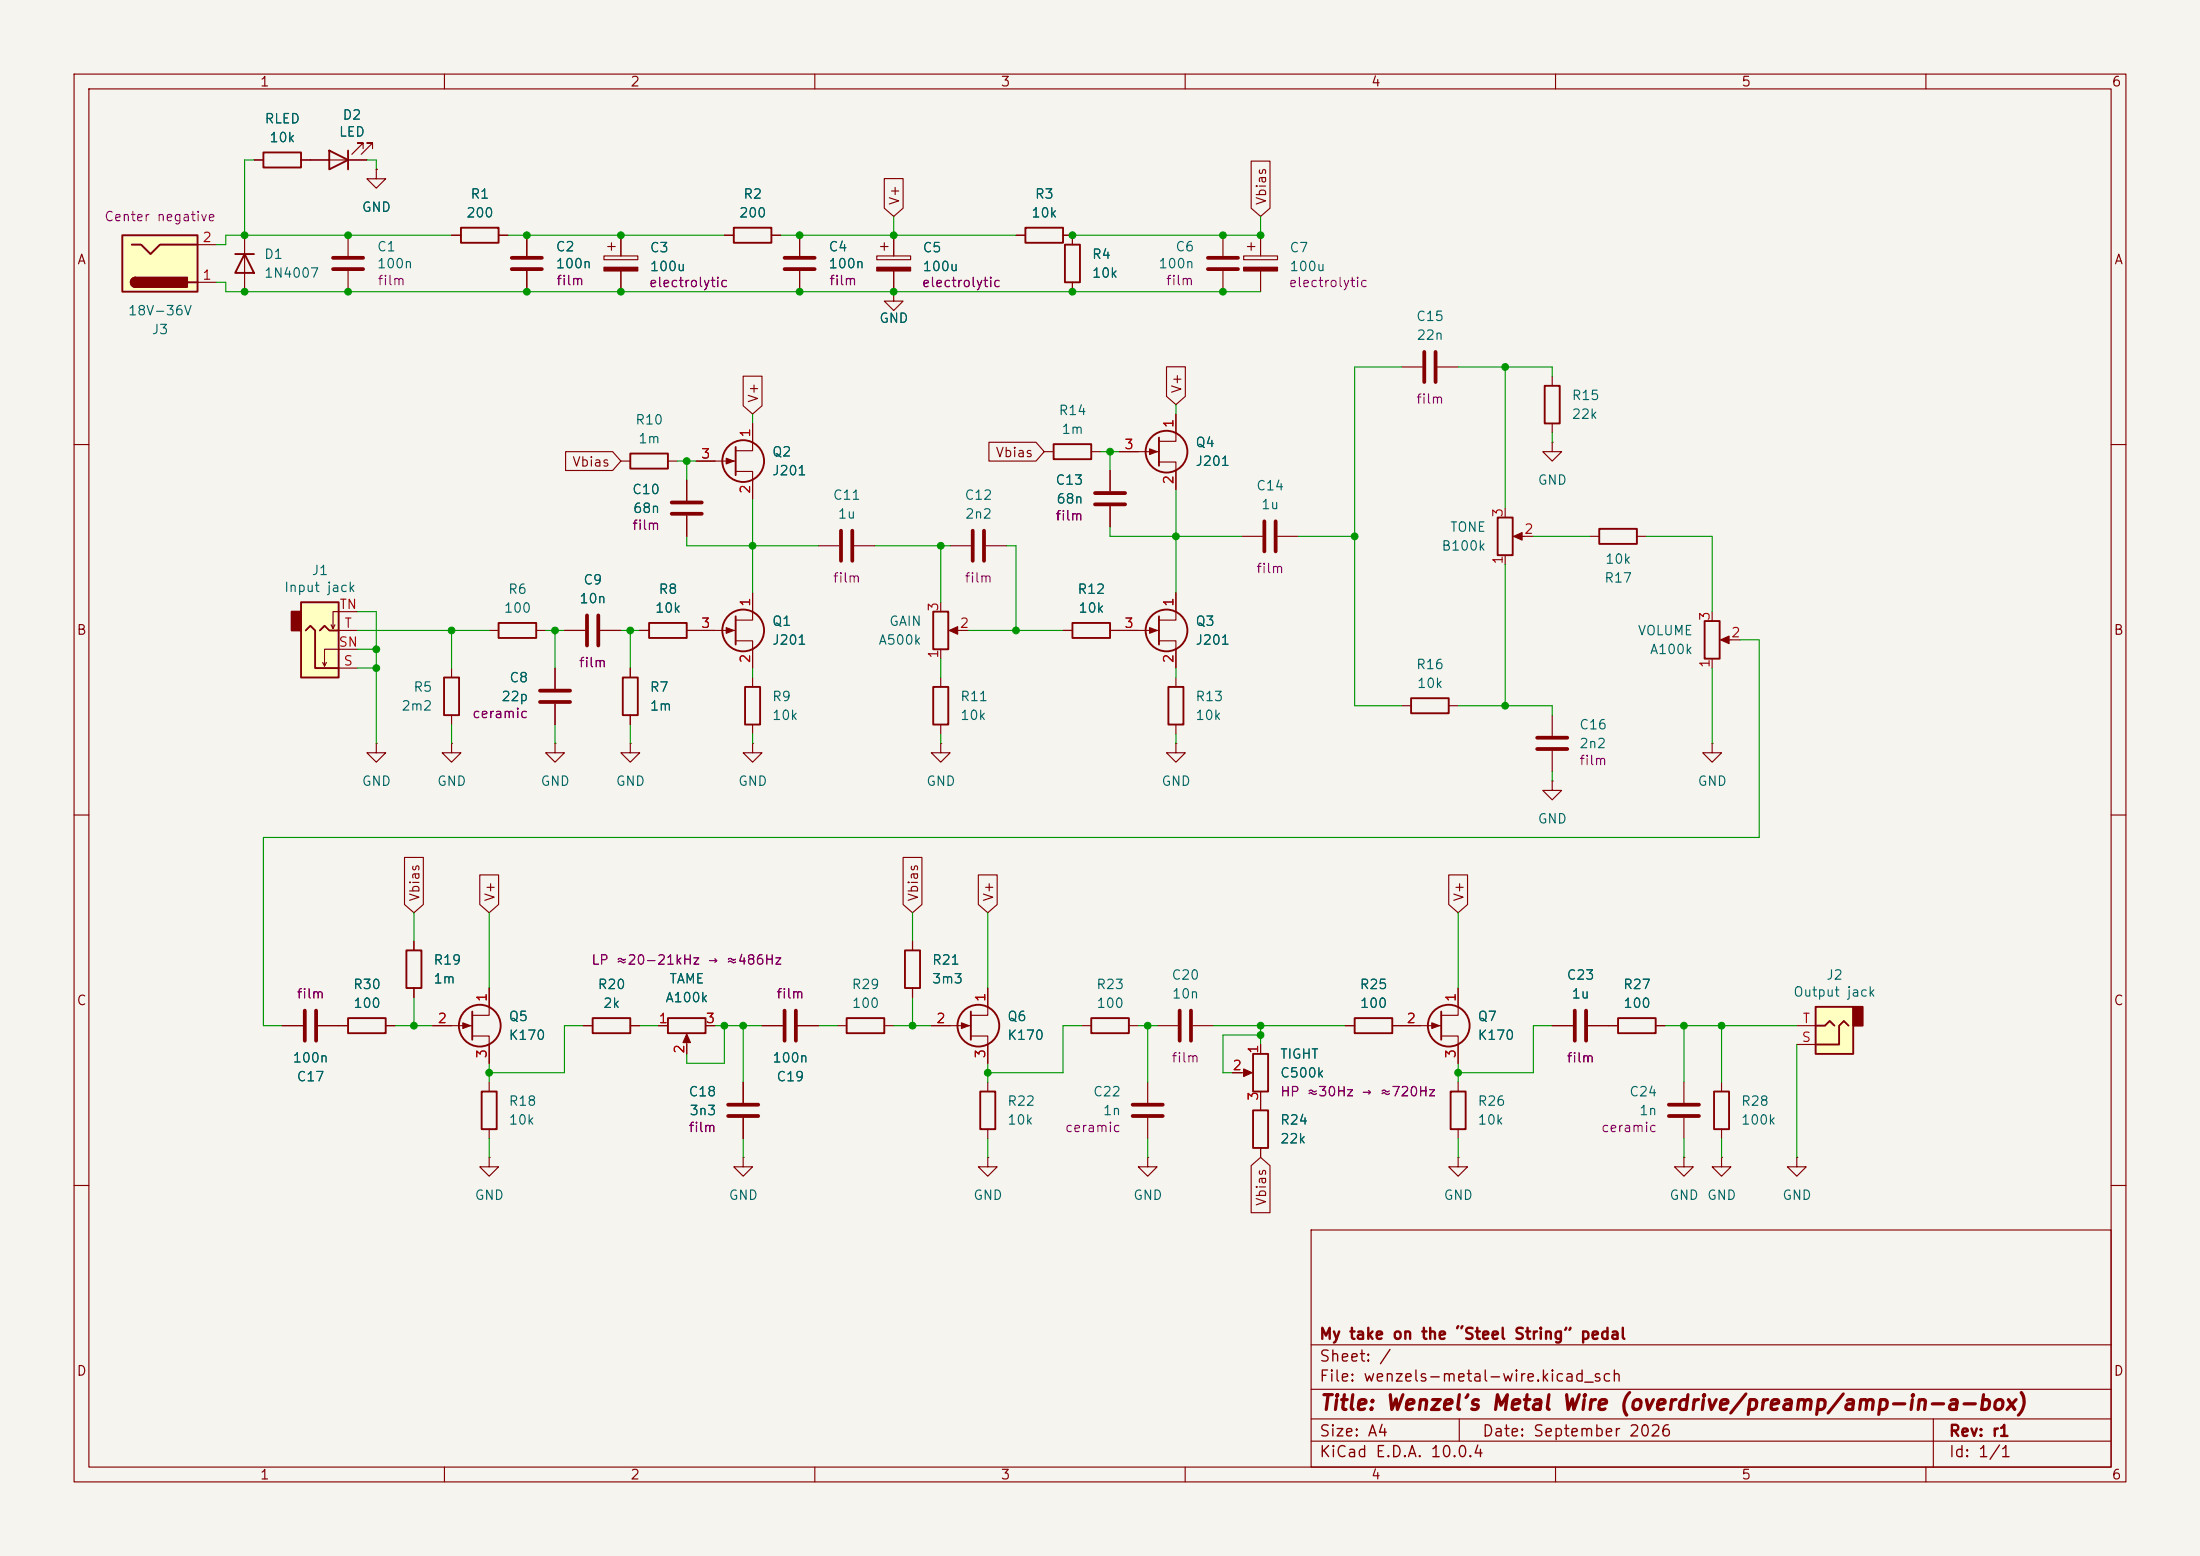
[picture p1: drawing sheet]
<svg xmlns="http://www.w3.org/2000/svg" width="297mm" height="210mm" viewBox="0 0 297 210" stroke-linecap="round" stroke-linejoin="round" font-family="sans-serif">
<path d="M0 0h297v210h-297z" fill="#f5f4ef" stroke="#f5f4ef" stroke-width=".14"/>
<g fill="none" stroke="#840000" stroke-width=".15">
<path d="M10 10h277v190h-277zM12 12h273v186h-273zM60 10v2M110 10v2M160 10v2M210 10v2M260 10v2M71.1 31.8v2.7M71.1 36.6v2.8M81.5 34.5h4.6v.6h-4.6zM82 33.3h1.1M82.5 32.8v1"/>
<path d="M83.8 31.8v2.7M83.8 36.6v2.8M101.6 57.2v3.6h-2.3M189.2 49.5h2.8M194.1 49.5h2.7M209.5 59.7v1.3h1.3l-1.3 1.2-1.2-1.2h1.2M209.5 59.7h.1M209.5 50.8v1.3M209.5 57.2v1.2M10 60h2M94 62.2h5.3M99.3 63.6h2.3v3.7"/>
<path d="M167.6 72.4h2.8M172.5 72.4h2.8M203.2 68.6v1.3M203.2 74.9v1.3M204.7 72.4h2.3M285 60h2M76.2 85.1h2.8M81 85.1h2.8M86.4 85.1h1.2M92.7 85.1h1.3M143.5 85.1h1.3M149.9 85.1h6.6"/>
<path d="M156.5 86.5h2.2v3.7M158.7 80v3.7h-2.2M158.7 91.4v1.3M158.7 97.8v1.3M189.2 95.3h1.3M195.6 95.3h1.2M10 110h2M158.7 100.3v1.3h1.3l-1.3 1.3-1.2-1.3h1.2M158.7 100.3h.1M285 110h2M146 138.4h1.3M152.4 138.4h1.3"/>
<path d="M156.2 138.4h2.8M161 138.4h2.8M154.9 156.2v1.3h1.3l-1.3 1.3-1.2-1.3h1.2M154.9 156.2h.1M154.9 146.1v2.7M154.9 150.9v2.8M10 160h2M177 166h108v32h-108zM285 160h2M60 198v2M110 198v2M160 198v2"/>
<path d="M177 194.5h108M177 191.5h108M177 187.5h108M177 181.5h108M197 191.5v3M210 198v2M260 198v2M261 191.5v6.5"/>
</g>
<path d="M69.1 34.8h4.1M69.1 36.3h4.1M192.3 47.5v4.1M193.8 47.5v4.1M170.7 70.4v4M172.2 70.4v4M79.2 83.1v4M80.8 83.1v4M159.3 136.4v4.1M160.8 136.4v4.1M152.9 149.1h4.1M152.9 150.6h4.1" fill="none" stroke="#840000" stroke-width=".51"/>
<g fill="#840000" stroke="#840000" stroke-width=".15">
<path d="M81.5 36.1h4.6v.5h-4.6z"/>
<path d="M204.3 72.4l1.2-.5v1z"/>
<path d="M98 61.8l1.1 .4-1.1 .4z"/>
<path d="M155.2 84.7l1 .4-1 .4z"/>
</g>
<g fill="none" stroke="#840000" stroke-width=".25">
<path d="M208.5 52.1h2.1v5.1h-2.1zM99.3 60.3v3.8M202.2 69.9h2v5h-2zM87.6 84.1h5.1v2h-5.1zM144.8 84.1h5.1v2h-5.1zM156.5 83.2v3.8M157.7 92.7h2.1v5.1h-2.1zM190.5 94.2h5.1v2.1h-5.1zM147.3 137.4h5.1v2h-5.1z"/>
<circle cx="100.3" cy="62.2" r="2.82"/>
<circle cx="157.5" cy="85.1" r="2.82"/>
</g>
<path d="M16.5 31.8h10.2v7.6h-10.2z" fill="#ffffc2"/>
<path d="M16.5 31.8h10.2v7.6h-10.2zM17.8 33h1.2l1.3 1.3 1.3-1.3h5.1M18.3 37.5a.64 .64 0 0 0-.6 .6 .64 .64 0 0 0 .6 .6M25.4 38.1h1.3M62.2 30.7h5.1v2.1h-5.1zM67.3 84.1h5.1v2h-5.1zM230.1 83.8h2.1v5.1h-2.1zM169.2 142.2h2v5.1h-2zM169.2 149.9h2v5h-2z" fill="none" stroke="#840000" stroke-width=".25"/>
<g fill="#840000" stroke="#840000" stroke-width=".25">
<path d="M17.8 37.7l.5-.2v1.2a.63 .63 0 0 1-.6-.4 .63 .63 0 0 1 .1-.6z"/>
<path d="M18.3 37.5h7v1.2h-7z"/>
</g>
<g fill="none" stroke="#840000" stroke-width=".15">
<path d="M26.7 38.1h2.5M26.7 33h2.5M47 31.8v2.7M47 36.6v2.8M61 31.8h1.2M67.3 31.8h1.3M66 85.1h1.3M72.4 85.1h1.3M231.1 82.6v1.2M231.1 88.9v1.3M232.7 86.4h2.2M231.1 100.3v1.3h1.3l-1.3 1.3-1.2-1.3h1.2"/>
<path d="M231.1 100.3h.1M66 156.2v1.3h1.3l-1.3 1.3-1.2-1.3h1.2M66 156.2h.1M100.3 156.2v1.3h1.3l-1.3 1.3-1.2-1.3h1.2M100.3 156.2h.1M133.3 156.2v1.3h1.3l-1.3 1.3-1.2-1.3h1.2M133.3 156.2h.1M166.4 144.8h2.3M170.2 141v1.2M170.2 147.3v2.6M170.2 154.9v1.3M196.8 156.2v1.3h1.3l-1.3 1.3-1.2-1.3h1.2"/>
<path d="M196.8 156.2h.1"/>
</g>
<g fill="#840000" stroke="#840000" stroke-width=".15">
<path d="M167.9 144.3l1.1 .5-1.1 .5z"/>
<path d="M232.3 86.4l1.1-.5v1z"/>
</g>
<path d="M45 34.8h4M45 36.3h4" fill="none" stroke="#840000" stroke-width=".51"/>
<path d="M40.6 81.3h5.1v10.1h-5.1z" fill="#ffffc2"/>
<path d="M39.4 82.6h1.2v2.5h-1.2z" fill="#840000" stroke="#840000" stroke-width=".25"/>
<g fill="none" stroke="#840000" stroke-width=".25">
<path d="M35.6 20.6h5v2h-5zM99.1 30.7h5v2.1h-5zM138.4 30.7h5.1v2.1h-5.1zM143.8 33h2v5.1h-2zM142.2 59.9h5.1v2.1h-5.1zM156.5 59.1v3.8M85.1 61.2h5.1v2h-5.1zM40.6 81.3h5.1v10.1h-5.1zM41.3 85.1l.6-.6 .6 .6v5.1h3.2M43.2 85.1l.6-.6 .6 .6h1.3M59.9 91.4h2.1v5.1h-2.1zM84.1 91.4h2v5.1h-2z"/>
<path d="M99.3 83.2v3.8M100.6 92.7h2v5.1h-2zM126 82.6h2v5h-2zM126 92.7h2v5.1h-2zM47 137.4h5.1v2h-5.1zM54.9 128.3h2v5.1h-2zM63.8 136.5v3.8M80 137.4h5.1v2h-5.1zM114.3 137.4h5.1v2h-5.1zM122.2 128.3h2v5.1h-2zM131.1 136.5v3.8M182.9 137.4h5.1v2h-5.1z"/>
<path d="M194.6 136.5v3.8M65 147.3h2.1v5.1h-2.1zM132.3 147.3h2.1v5.1h-2.1zM231.4 147.3h2v5.1h-2z"/>
<circle cx="157.5" cy="61" r="2.82"/>
<circle cx="100.3" cy="85.1" r="2.82"/>
<circle cx="64.8" cy="138.4" r="2.82"/>
<circle cx="132.1" cy="138.4" r="2.82"/>
<circle cx="195.6" cy="138.4" r="2.82"/>
</g>
<g fill="none" stroke="#840000" stroke-width=".15">
<path d="M34.3 21.6h1.3M40.6 21.6h1.3M97.8 31.8h1.3M104.1 31.8h1.3M107.9 31.8v2.7M107.9 36.6v2.8M118.4 34.5h4.5v.6h-4.5zM118.9 33.3h1M119.4 32.8v1M120.6 39.4v1.2h1.3l-1.3 1.3-1.2-1.3h1.2M120.6 39.4h.1M120.6 31.8v2.7"/>
<path d="M120.6 36.6v2.8M137.2 31.8h1.2M143.5 31.8h1.3v1.2M144.8 38.1v1.3M165.1 31.8v2.7M165.1 36.6v2.8M167.9 34.5h4.6v.6h-4.6zM168.4 33.3h1M168.9 32.8v1M170.2 31.8v2.7M170.2 36.6v2.8M158.7 55.9v3.7h-2.2"/>
<path d="M83.8 62.2h1.3M90.2 62.2h1.2M92.7 64.8v2.8M92.7 69.6v2.8M110.5 73.7h2.8M115.3 73.7h2.8M128.3 73.7h2.8M133.1 73.7h2.8M141 61h1.2M147.3 61h1.3M149.9 63.5v2.8M149.9 68.3v2.8"/>
<path d="M151.1 61h5.4M156.5 62.4h2.2v3.6M44.1 89.4l-.3 .5M45.2 84.3l-.2 .5M45.7 90.2h2.6M45.7 85.1h2.6M48.3 87.6h-4.5v2.3l-.2-.5M48.3 82.6h-3.3v2.2l-.3-.5M61 90.2v1.2M61 96.5v1.3M74.9 90.2v2.8M74.9 95v2.8"/>
<path d="M85.1 90.2v1.2M85.1 96.5v1.3M94 85.1h5.3M99.3 86.5h2.3v3.7M101.6 80v3.7h-2.3M101.6 91.4v1.3M101.6 97.8v1.3M127 81.3v1.3M127 87.6v1.3M127 91.4v1.3M127 97.8v1.3M128.5 85.1h2.3"/>
<path d="M209.5 96.5v2.8M50.8 100.3v1.3h1.3l-1.3 1.3-1.3-1.3h1.3M50.8 100.3h.1M61 100.3v1.3h1.2l-1.2 1.3-1.3-1.3h1.3M61 100.3h.1M74.9 100.3v1.3h1.3l-1.3 1.3-1.2-1.3h1.2M74.9 100.3h.1M85.1 100.3v1.3h1.3l-1.3 1.3-1.3-1.3h1.3M85.1 100.3h.1M101.6 100.3v1.3h1.3l-1.3 1.3-1.3-1.3h1.3M101.6 100.3h.1M127 100.3v1.3h1.3l-1.3 1.3-1.3-1.3h1.3"/>
<path d="M127 100.3h.1M209.5 105.4v1.3h1.3l-1.3 1.3-1.2-1.3h1.2M209.5 105.4h.1M209.5 101.3v2.8M38.1 138.4h2.8M42.9 138.4h4.1M52.1 138.4h1.2M55.9 127v1.3M55.9 133.4v1.2M58.4 138.4h5.4M63.8 139.8h2.2v3.7M66 133.4v3.6h-2.2"/>
<path d="M78.7 138.4h1.3M85.1 138.4h1.3M102.9 138.4h2.8M107.7 138.4h2.8M113 138.4h1.3M119.4 138.4h1.2M123.2 127v1.3M123.2 133.4v1.2M125.7 138.4h5.4M131.1 139.8h2.2v3.7M133.3 133.4v3.6h-2.2M181.6 138.4h1.3"/>
<path d="M188 138.4h6.6M194.6 139.8h2.2v3.7M196.8 133.4v3.6h-2.2M66 146.1v1.2M66 152.4v1.3M100.3 146.1v2.7M100.3 150.9v2.8M133.3 146.1v1.2M133.3 152.4v1.3M227.3 156.2v1.3h1.3l-1.3 1.3-1.2-1.3h1.2M227.3 156.2h.1M232.4 156.2v1.3h1.3l-1.3 1.3-1.3-1.3h1.3"/>
<path d="M232.4 156.2h.1M232.4 146.1v1.2M232.4 152.4v1.3M242.6 156.2v1.3h1.2l-1.2 1.3-1.3-1.3h1.3M242.6 156.2h.1"/>
</g>
<g fill="#840000" stroke="#840000" stroke-width=".15">
<path d="M62.5 138l1 .4-1 .4z"/>
<path d="M128.1 85.1l1.2-.5v1z"/>
<path d="M129.8 138l1 .4-1 .4z"/>
<path d="M98 84.7l1.1 .4-1.1 .4z"/>
<path d="M118.4 36.1h4.5v.5h-4.5z"/>
<path d="M193.3 138l1 .4-1 .4z"/>
<path d="M167.9 36.1h4.6v.5h-4.6z"/>
<path d="M155.2 60.6l1 .4-1 .3z"/>
</g>
<g fill="none" stroke="#840000" stroke-width=".51">
<path d="M105.9 34.8h4.1M105.9 36.3h4.1M163.1 34.8h4M163.1 36.3h4M90.7 67.8h4M90.7 69.3h4M113.5 71.6v4.1M115.1 71.6v4.1M131.3 71.6v4.1M132.8 71.6v4.1M147.8 66.5h4.1M147.8 68.1h4.1"/>
<path d="M72.9 93.2h4.1M72.9 94.7h4.1M207.5 99.6h4.1M207.5 101.1h4.1M41.1 136.4v4.1M42.7 136.4v4.1M105.9 136.4v4.1M107.4 136.4v4.1M98.3 149.1h4.1M98.3 150.6h4.1"/>
</g>
<path d="M245.1 135.9h5.1v6.3h-5.1z" fill="#ffffc2"/>
<path d="M250.2 135.9h1.3v2.5h-1.3z" fill="#840000" stroke="#840000" stroke-width=".25"/>
<path d="M31.7 34.3h2.6M33 34.3l1.3 2.5h-2.6zM44.4 20.3l2.6 1.3-2.6 1.3zM47 20.3v2.6M215.9 71.4h5.1v2h-5.1zM90.2 137.4h5v2h-5zM218.4 137.4h5.1v2h-5.1zM245.1 135.9h5.1v6.3h-5.1zM245.1 138.4h1.3l.6-.6 .6 .6M249.6 138.4l-.7-.6-.6 .6v2.6h-3.2M195.8 147.3h2.1v5.1h-2.1z" fill="none" stroke="#840000" stroke-width=".25"/>
<g fill="none" stroke="#840000" stroke-width=".15">
<path d="M33 31.8v7.6M34.3 21.6h1.3M40.6 21.6h8.9M49 20.1v-.8h-.7h.7l-1.5 1.5M50.3 20.1v-.8h-.8h.8l-1.5 1.5M50.8 22.9v1.2h1.3l-1.3 1.3-1.3-1.3h1.3M50.8 22.9h.1M61 31.8h1.2M67.3 31.8h1.3M71.1 31.8v2.7M71.1 36.6v2.8M83.8 31.8v2.7"/>
<path d="M83.8 36.6v2.8M97.8 31.8h1.3M104.1 31.8h1.3M107.9 31.8v2.7M107.9 36.6v2.8M119.4 24.1h2.5v4l-1.3 1.1-1.2-1.1zM120.6 39.4h.1M120.6 31.8v2.7M120.6 36.6v2.8M137.2 31.8h1.2M143.5 31.8h1.3v1.2M144.8 38.1v1.3"/>
<path d="M168.9 21.7h2.6v6.4l-1.3 1.1-1.3-1.1zM100.3 50.8h2.6v4l-1.3 1.1-1.3-1.1zM101.6 57.2v2.5M133.5 59.7h6.4l1.1 1.3-1.1 1.2h-6.4zM157.5 49.5h2.5v4l-1.3 1.1-1.2-1.1zM158.7 55.9v2.5M76.4 61h6.3l1.1 1.2-1.1 1.3h-6.3zM92.7 64.8v2.8M92.7 69.6v2.8M94 62.2h2.5M101.6 64.8v2.5M149.9 63.5v2.8"/>
<path d="M149.9 68.3v2.8M151.1 61h2.6M158.7 63.5v2.5M214.6 72.4h1.3M221 72.4h1.2M74.9 90.2v2.8M74.9 95v2.8M76.2 85.1h2.8M81 85.1h2.8M85.1 90.2v1.2M85.1 96.5v1.3M86.4 85.1h1.2"/>
<path d="M92.7 85.1h3.8M101.6 80v2.6M101.6 87.6v2.6M143.5 85.1h1.3M149.9 85.1h3.8M158.7 80v2.6M158.7 87.6v2.6M54.6 115.7h2.6v6.4l-1.3 1.1-1.3-1.1zM64.8 118.1h2.5v4l-1.3 1.1-1.2-1.1zM121.9 115.7h2.6v6.4l-1.3 1.1-1.3-1.1zM132.1 118.1h2.5v4l-1.3 1.1-1.2-1.1zM195.6 118.1h2.5v4l-1.3 1.1-1.2-1.1z"/>
<path d="M38.1 138.4h2.8M42.9 138.4h4.1M52.1 138.4h1.2M55.9 127v1.3M55.9 133.4v1.2M58.4 138.4h2.6M66 133.4v2.5M78.7 138.4h1.3M85.1 138.4h1.3M88.9 138.4h1.3M92.7 140v2.2M95.2 138.4h1.3"/>
<path d="M102.9 138.4h2.8M107.7 138.4h2.8M123.2 127v1.3M123.2 133.4v1.2M125.7 138.4h2.6M133.3 133.4v2.5M181.6 138.4h1.3M188 138.4h3.8M196.8 133.4v2.5M209.5 138.4h2.8M214.4 138.4h4M223.5 138.4h1.3"/>
<path d="M242.6 138.4h2.5M66 141v2.5M100.3 146.1v2.7M100.3 150.9v2.8M133.3 141v2.5M166.4 144.8h1.2M168.9 157.3l1.3-1.1 1.3 1.1v6.4h-2.6zM170.2 141v1.2M170.2 147.3v2.6M170.2 154.9v1.3M196.8 141v2.5M196.8 146.1v1.2"/>
<path d="M196.8 152.4v1.3M227.3 146.1v2.7M227.3 150.9v2.8M242.6 141h2.5"/>
</g>
<path d="M92.7 139.6l.5 1.1h-1z" fill="#840000" stroke="#840000" stroke-width=".15"/>
<path d="M212.6 136.4v4.1M214.1 136.4v4.1M225.3 149.1h4.1M225.3 150.6h4.1" fill="none" stroke="#840000" stroke-width=".51"/>
<g fill="none" stroke="#009600" stroke-width=".15">
<path d="M29.2 38.1h1.3v1.3h139.7M34.3 21.6h-1.3v10.2M49.5 21.6h1.3v1.3M61 31.8h-30.5v1.2h-1.3M68.6 31.8h29.2M105.4 31.8h31.8M120.6 29.2v2.6M170.2 29.2v2.6h-25.4M101.6 55.9v1.3M158.7 54.6v1.3M189.2 49.5h-6.3v45.8h6.3M196.8 49.5h12.7v1.3"/>
<path d="M203.2 49.5v19.1M209.5 58.4v1.3M91.4 62.2h2.6M92.7 62.2v2.6M92.7 72.4v1.3h17.8M101.6 67.3v12.7M118.1 73.7h10.2M127 73.7v7.6M135.9 73.7h1.3v11.4M148.6 61h2.5M149.9 71.1v1.3h17.7M149.9 61v2.5"/>
<path d="M158.7 66v14M175.3 72.4h7.6M203.2 76.2v19.1M207 72.4h7.6M222.2 72.4h8.9v10.2M48.3 85.1h17.7M48.3 82.6h2.5v17.7M48.3 90.2h2.5M48.3 87.6h2.5M61 85.1v5.1M61 97.8v2.5M73.7 85.1h2.5"/>
<path d="M74.9 85.1v5.1M74.9 97.8v2.5M83.8 85.1h2.6M85.1 85.1v5.1M85.1 97.8v2.5M101.6 90.2v1.2M101.6 99.1v1.2M127 88.9v2.5M127 99.1v1.2M130.8 85.1h12.7M158.7 90.2v1.2M158.7 99.1v1.2"/>
<path d="M196.8 95.3h12.7v1.2M231.1 90.2v10.1M234.9 86.4h2.6v26.6h-201.9v25.4h2.5M209.5 104.1v1.3M53.3 138.4h5.1M55.9 123.2v3.8M55.9 134.6v3.8M66 123.2v10.2M78.7 138.4h-2.5v6.4h-10.2M86.4 138.4h2.5M96.5 138.4h6.4M97.8 138.4v5.1h-5.1v-1.3"/>
<path d="M100.3 138.4v7.7M110.5 138.4h2.5M120.6 138.4h5.1M123.2 123.2v3.8M123.2 134.6v3.8M133.3 123.2v10.2M146 138.4h-2.5v6.4h-10.2M153.7 138.4h2.5M154.9 138.4v7.7M163.8 138.4h17.8M170.2 139.7h-5.1v5.1h1.3M170.2 138.4v2.6"/>
<path d="M196.8 123.2v10.2M209.5 138.4h-2.5v6.4h-10.2M224.8 138.4h17.8M227.3 138.4v7.7M232.4 138.4v7.7M66 143.5v2.6M66 153.7v2.5M100.3 153.7v2.5M133.3 143.5v2.6M133.3 153.7v2.5M154.9 153.7v2.5M196.8 143.5v2.6"/>
<path d="M196.8 153.7v2.5M227.3 153.7v2.5M232.4 153.7v2.5M242.6 141v15.2"/>
</g>
<g fill="#009600" stroke="#009600" stroke-width=".14">
<circle cx="165.1" cy="39.4" r=".46"/>
<circle cx="182.9" cy="72.4" r=".46"/>
<circle cx="165.1" cy="31.8" r=".46"/>
<circle cx="144.8" cy="39.4" r=".46"/>
<circle cx="170.2" cy="31.8" r=".46"/>
<circle cx="158.7" cy="72.4" r=".46"/>
<circle cx="144.8" cy="31.8" r=".46"/>
<circle cx="120.6" cy="31.8" r=".46"/>
<circle cx="149.9" cy="61" r=".46"/>
<circle cx="232.4" cy="138.4" r=".46"/>
<circle cx="203.2" cy="95.3" r=".46"/>
<circle cx="170.2" cy="138.4" r=".46"/>
<circle cx="227.3" cy="138.4" r=".46"/>
<circle cx="196.8" cy="144.8" r=".46"/>
<circle cx="133.3" cy="144.8" r=".46"/>
<circle cx="154.9" cy="138.4" r=".46"/>
<circle cx="170.2" cy="139.7" r=".46"/>
<circle cx="203.2" cy="49.5" r=".46"/>
<circle cx="107.9" cy="39.4" r=".46"/>
<circle cx="107.9" cy="31.8" r=".46"/>
<circle cx="127" cy="73.7" r=".46"/>
<circle cx="120.6" cy="39.4" r=".46"/>
<circle cx="137.2" cy="85.1" r=".46"/>
<circle cx="50.8" cy="90.2" r=".46"/>
<circle cx="50.8" cy="87.6" r=".46"/>
<circle cx="61" cy="85.1" r=".46"/>
<circle cx="55.9" cy="138.4" r=".46"/>
<circle cx="74.9" cy="85.1" r=".46"/>
<circle cx="66" cy="144.8" r=".46"/>
<circle cx="83.8" cy="39.4" r=".46"/>
<circle cx="92.7" cy="62.2" r=".46"/>
<circle cx="101.6" cy="73.7" r=".46"/>
<circle cx="85.1" cy="85.1" r=".46"/>
<circle cx="71.1" cy="31.8" r=".46"/>
<circle cx="71.1" cy="39.4" r=".46"/>
<circle cx="83.8" cy="31.8" r=".46"/>
<circle cx="33" cy="31.8" r=".46"/>
<circle cx="47" cy="39.4" r=".46"/>
<circle cx="47" cy="31.8" r=".46"/>
<circle cx="33" cy="39.4" r=".46"/>
<circle cx="97.8" cy="138.4" r=".46"/>
<circle cx="100.3" cy="138.4" r=".46"/>
<circle cx="123.2" cy="138.4" r=".46"/>
</g>
<text font-size="2" fill="#840000" x="178" y="190.8">Title: Wenzel’s Metal Wire (overdrive/preamp/amp-in-a-box)</text>
<g font-size="1.5" fill="#840000">
<text x="178" y="184.2">Sheet: /</text>
<text x="178" y="181.2">My take on the “Steel String” pedal</text>
<text x="178" y="186.9">File: wenzels-metal-wire.kicad_sch</text>
<text x="178" y="197.1">KiCad E.D.A. 10.0.4</text>
<text x="178" y="194.3">Size: A4</text>
<text x="200" y="194.3">Date: September 2026</text>
<text x="263" y="194.3">Rev: r1</text>
<text x="263" y="197.1">Id: 1/1</text>
</g>
<g font-size="1.3" fill="#840000">
<text x="35" y="12">1</text>
<text x="85" y="12">2</text>
<text x="135" y="12">3</text>
<text x="185" y="12">4</text>
<text x="235" y="12">5</text>
<text x="285" y="12">6</text>
<text x="121.7" y="27.8" transform="rotate(-90 121.7 27.8)">V+</text>
<text x="171.2" y="27.8" transform="rotate(-90 171.2 27.8)">Vbias</text>
<text x="10.3" y="36">A</text>
<text x="285.3" y="36">A</text>
<text x="159.8" y="53.2" transform="rotate(-90 159.8 53.2)">V+</text>
<text x="102.7" y="54.5" transform="rotate(-90 102.7 54.5)">V+</text>
<text x="77.2" y="63.3">Vbias</text>
<text x="134.3" y="62">Vbias</text>
<text x="10.3" y="86">B</text>
<text x="285.3" y="86">B</text>
<text x="56.9" y="121.8" transform="rotate(-90 56.9 121.8)">Vbias</text>
<text x="67.1" y="121.8" transform="rotate(-90 67.1 121.8)">V+</text>
<text x="124.3" y="121.8" transform="rotate(-90 124.3 121.8)">Vbias</text>
<text x="134.4" y="121.8" transform="rotate(-90 134.4 121.8)">V+</text>
<text x="197.9" y="121.8" transform="rotate(-90 197.9 121.8)">V+</text>
<text x="10.3" y="136">C</text>
<text x="285.3" y="136">C</text>
<text x="171.2" y="162.9" transform="rotate(-90 171.2 162.9)">Vbias</text>
<text x="10.3" y="186">D</text>
<text x="285.3" y="186">D</text>
<text x="35" y="200">1</text>
<text x="85" y="200">2</text>
<text x="135" y="200">3</text>
<text x="185" y="200">4</text>
<text x="235" y="200">5</text>
<text x="285" y="200">6</text>
</g>
<g font-size="1.3" fill="#006464">
<text x="35.6" y="17">RLED</text>
<text x="46.2" y="16.5">D2</text>
<text x="36.3" y="19.5">10k</text>
<text x="45.7" y="18.8">LED</text>
<text x="48.8" y="28.9">GND</text>
<text x="62.9" y="29.7">200</text>
<text x="63.4" y="27.1">R1</text>
<text x="99.7" y="29.7">200</text>
<text x="100.3" y="27.1">R2</text>
<text x="139.1" y="29.7">10k</text>
<text x="139.6" y="27.1">R3</text>
<text x="35.6" y="35.3">D1</text>
<text x="50.8" y="34.2">C1</text>
<text x="74.9" y="34.2">C2</text>
<text x="87.6" y="34.4">C3</text>
<text x="111.8" y="34.2">C4</text>
<text x="124.5" y="34.4">C5</text>
<text x="147.3" y="35.3">R4</text>
<text x="158.6" y="34.2">C6</text>
<text x="174" y="34.4">C7</text>
<text x="35.6" y="37.8">1N4007</text>
<text x="50.8" y="36.5">100n</text>
<text x="74.9" y="36.5">100n</text>
<text x="87.6" y="36.9">100u</text>
<text x="111.8" y="36.5">100n</text>
<text x="124.5" y="36.9">100u</text>
<text x="147.3" y="37.8">10k</text>
<text x="156.3" y="36.5">100n</text>
<text x="174" y="36.9">100u</text>
<text x="17.2" y="42.9">18V-36V</text>
<text x="20.4" y="45.4">J3</text>
<text x="118.6" y="43.9">GND</text>
<text x="191.1" y="43.6">C15</text>
<text x="191.2" y="46.2">22n</text>
<text x="85.7" y="57.6">R10</text>
<text x="142.8" y="56.3">R14</text>
<text x="143.2" y="58.9">1m</text>
<text x="212.1" y="56.9">22k</text>
<text x="212.1" y="54.3">R15</text>
<text x="86.1" y="60.2">1m</text>
<text x="104.1" y="64.5">J201</text>
<text x="104.1" y="61.9">Q2</text>
<text x="142.4" y="65.7">C13</text>
<text x="161.3" y="63.2">J201</text>
<text x="161.3" y="60.7">Q4</text>
<text x="207.5" y="65.7">GND</text>
<text x="85.3" y="67">C10</text>
<text x="85.4" y="69.6">68n</text>
<text x="112.4" y="67.8">C11</text>
<text x="113" y="70.3">1u</text>
<text x="130.1" y="67.8">C12</text>
<text x="130.2" y="70.3">2n2</text>
<text x="142.5" y="68.3">68n</text>
<text x="169.5" y="66.5">C14</text>
<text x="170.2" y="69">1u</text>
<text x="42" y="77.9">J1</text>
<text x="194.5" y="74.6">B100k</text>
<text x="195.7" y="72.1">TONE</text>
<text x="216.6" y="76.4">10k</text>
<text x="38.3" y="80.2">Input jack</text>
<text x="67.9" y="83">100</text>
<text x="68.5" y="80.5">R6</text>
<text x="78.1" y="81.7">10n</text>
<text x="78.7" y="79.2">C9</text>
<text x="88.3" y="83">10k</text>
<text x="88.8" y="80.5">R8</text>
<text x="145.4" y="80.5">R12</text>
<text x="145.5" y="83">10k</text>
<text x="216.5" y="78.9">R17</text>
<text x="104.1" y="87.3">J201</text>
<text x="104.1" y="84.8">Q1</text>
<text x="118.5" y="87.3">A500k</text>
<text x="120" y="84.8">GAIN</text>
<text x="161.3" y="87.3">J201</text>
<text x="161.3" y="84.8">Q3</text>
<text x="221" y="86.1">VOLUME</text>
<text x="222.6" y="88.6">A100k</text>
<text x="55.7" y="93.7">R5</text>
<text x="67.6" y="95">22p</text>
<text x="68.7" y="92.4">C8</text>
<text x="87.6" y="93.7">R7</text>
<text x="104.1" y="95">R9</text>
<text x="129.5" y="95">R11</text>
<text x="161.3" y="95">R13</text>
<text x="191.1" y="90.6">R16</text>
<text x="191.2" y="93.2">10k</text>
<text x="54.1" y="96.2">2m2</text>
<text x="87.6" y="96.2">1m</text>
<text x="104.1" y="97.5">10k</text>
<text x="129.5" y="97.5">10k</text>
<text x="161.3" y="97.5">10k</text>
<text x="213.1" y="98.8">C16</text>
<text x="213.1" y="101.3">2n2</text>
<text x="48.8" y="106.4">GND</text>
<text x="58.9" y="106.4">GND</text>
<text x="72.9" y="106.4">GND</text>
<text x="83.1" y="106.4">GND</text>
<text x="99.6" y="106.4">GND</text>
<text x="125" y="106.4">GND</text>
<text x="156.7" y="106.4">GND</text>
<text x="229.1" y="106.4">GND</text>
<text x="207.5" y="111.5">GND</text>
<text x="58.4" y="130.5">R19</text>
<text x="125.7" y="130.5">R21</text>
<text x="47.6" y="133.8">R30</text>
<text x="47.6" y="136.4">100</text>
<text x="58.4" y="133.1">1m</text>
<text x="80.6" y="133.8">R20</text>
<text x="81.3" y="136.4">2k</text>
<text x="89.7" y="135.6">A100k</text>
<text x="90.3" y="133.1">TAME</text>
<text x="114.9" y="133.8">R29</text>
<text x="114.9" y="136.4">100</text>
<text x="125.7" y="133.1">3m3</text>
<text x="147.9" y="133.8">R23</text>
<text x="147.9" y="136.4">100</text>
<text x="158.1" y="132.5">C20</text>
<text x="158.1" y="135.1">10n</text>
<text x="183.5" y="133.8">R25</text>
<text x="183.5" y="136.4">100</text>
<text x="211.4" y="132.5">C23</text>
<text x="212.1" y="135.1">1u</text>
<text x="219" y="133.8">R27</text>
<text x="219.1" y="136.4">100</text>
<text x="242" y="134.8">Output jack</text>
<text x="246.5" y="132.5">J2</text>
<text x="39.4" y="143.7">100n</text>
<text x="68.6" y="140.7">K170</text>
<text x="68.6" y="138.1">Q5</text>
<text x="104.2" y="143.7">100n</text>
<text x="135.9" y="140.7">K170</text>
<text x="135.9" y="138.1">Q6</text>
<text x="172.7" y="143.2">TIGHT</text>
<text x="199.4" y="140.7">K170</text>
<text x="199.4" y="138.1">Q7</text>
<text x="40" y="146.3">C17</text>
<text x="68.6" y="149.6">R18</text>
<text x="92.9" y="148.3">C18</text>
<text x="104.7" y="146.3">C19</text>
<text x="135.9" y="149.6">R22</text>
<text x="147.5" y="148.3">C22</text>
<text x="172.7" y="145.8">C500k</text>
<text x="199.4" y="149.6">R26</text>
<text x="219.9" y="148.3">C24</text>
<text x="235" y="149.6">R28</text>
<text x="68.6" y="152.1">10k</text>
<text x="93" y="150.8">3n3</text>
<text x="135.9" y="152.1">10k</text>
<text x="148.8" y="150.8">1n</text>
<text x="172.7" y="154.6">22k</text>
<text x="172.7" y="152.1">R24</text>
<text x="199.4" y="152.1">10k</text>
<text x="221.2" y="150.8">1n</text>
<text x="235" y="152.1">100k</text>
<text x="64" y="162.3">GND</text>
<text x="98.3" y="162.3">GND</text>
<text x="131.3" y="162.3">GND</text>
<text x="152.9" y="162.3">GND</text>
<text x="194.8" y="162.3">GND</text>
<text x="225.3" y="162.3">GND</text>
<text x="230.4" y="162.3">GND</text>
<text x="240.5" y="162.3">GND</text>
</g>
<g font-size="1.3" fill="#840084">
<text x="14" y="30.2">Center negative</text>
<text x="50.9" y="38.8">film</text>
<text x="75" y="38.8">film</text>
<text x="87.5" y="39.1">electrolytic</text>
<text x="111.8" y="38.8">film</text>
<text x="124.4" y="39.1">electrolytic</text>
<text x="157.3" y="38.8">film</text>
<text x="173.9" y="39.1">electrolytic</text>
<text x="191.1" y="54.8">film</text>
<text x="85.3" y="71.8">film</text>
<text x="142.4" y="70.6">film</text>
<text x="169.5" y="77.7">film</text>
<text x="112.4" y="78.9">film</text>
<text x="130.1" y="78.9">film</text>
<text x="78.1" y="90.4">film</text>
<text x="63.7" y="97.2">ceramic</text>
<text x="213.1" y="103.6">film</text>
<text x="79.8" y="130.5">LP ≈20-21kHz → ≈486Hz</text>
<text x="40" y="135.1">film</text>
<text x="104.7" y="135.1">film</text>
<text x="158.1" y="143.7">film</text>
<text x="211.4" y="143.7">film</text>
<text x="172.7" y="148.3">HP ≈30Hz → ≈720Hz</text>
<text x="92.9" y="153.1">film</text>
<text x="143.7" y="153.1">ceramic</text>
<text x="216.1" y="153.1">ceramic</text>
</g>
<g font-size="1.3" fill="#a90000">
<text x="27.2" y="33">2</text>
<text x="27.2" y="38.1">1</text>
<text x="101.6" y="59.1" transform="rotate(-90 101.6 59.1)">1</text>
<text x="158.7" y="57.9" transform="rotate(-90 158.7 57.9)">1</text>
<text x="94.5" y="62.2">3</text>
<text x="151.7" y="60.9">3</text>
<text x="158.7" y="65.5" transform="rotate(-90 158.7 65.5)">2</text>
<text x="101.6" y="66.7" transform="rotate(-90 101.6 66.7)">2</text>
<text x="203.2" y="69.9" transform="rotate(-90 203.2 69.9)">3</text>
<text x="203.2" y="76.3" transform="rotate(-90 203.2 76.3)">1</text>
<text x="205.7" y="72.4">2</text>
<text x="45.7" y="82.5">TN</text>
<text x="101.6" y="82" transform="rotate(-90 101.6 82)">1</text>
<text x="127" y="82.6" transform="rotate(-90 127 82.6)">3</text>
<text x="158.7" y="82" transform="rotate(-90 158.7 82)">1</text>
<text x="231.1" y="83.9" transform="rotate(-90 231.1 83.9)">3</text>
<text x="45.6" y="87.6">SN</text>
<text x="46.4" y="85.1">T</text>
<text x="94.5" y="85.1">3</text>
<text x="101.6" y="89.6" transform="rotate(-90 101.6 89.6)">2</text>
<text x="127" y="89" transform="rotate(-90 127 89)">1</text>
<text x="129.5" y="85.1">2</text>
<text x="151.7" y="85.1">3</text>
<text x="158.7" y="89.6" transform="rotate(-90 158.7 89.6)">2</text>
<text x="233.6" y="86.3">2</text>
<text x="46.3" y="90.1">S</text>
<text x="231.1" y="90.2" transform="rotate(-90 231.1 90.2)">1</text>
<text x="66" y="135.3" transform="rotate(-90 66 135.3)">1</text>
<text x="133.3" y="135.3" transform="rotate(-90 133.3 135.3)">1</text>
<text x="196.8" y="135.3" transform="rotate(-90 196.8 135.3)">1</text>
<text x="59" y="138.4">2</text>
<text x="66" y="142.9" transform="rotate(-90 66 142.9)">3</text>
<text x="88.8" y="138.4">1</text>
<text x="92.7" y="142.3" transform="rotate(-90 92.7 142.3)">2</text>
<text x="95.2" y="138.4">3</text>
<text x="126.3" y="138.4">2</text>
<text x="133.3" y="142.9" transform="rotate(-90 133.3 142.9)">3</text>
<text x="170.2" y="142.3" transform="rotate(-90 170.2 142.3)">1</text>
<text x="189.8" y="138.4">2</text>
<text x="196.8" y="142.9" transform="rotate(-90 196.8 142.9)">3</text>
<text x="243.1" y="140.9">S</text>
<text x="243.3" y="138.4">T</text>
<text x="166.3" y="144.8">2</text>
<text x="170.2" y="148.7" transform="rotate(-90 170.2 148.7)">3</text>
</g>
</svg>
